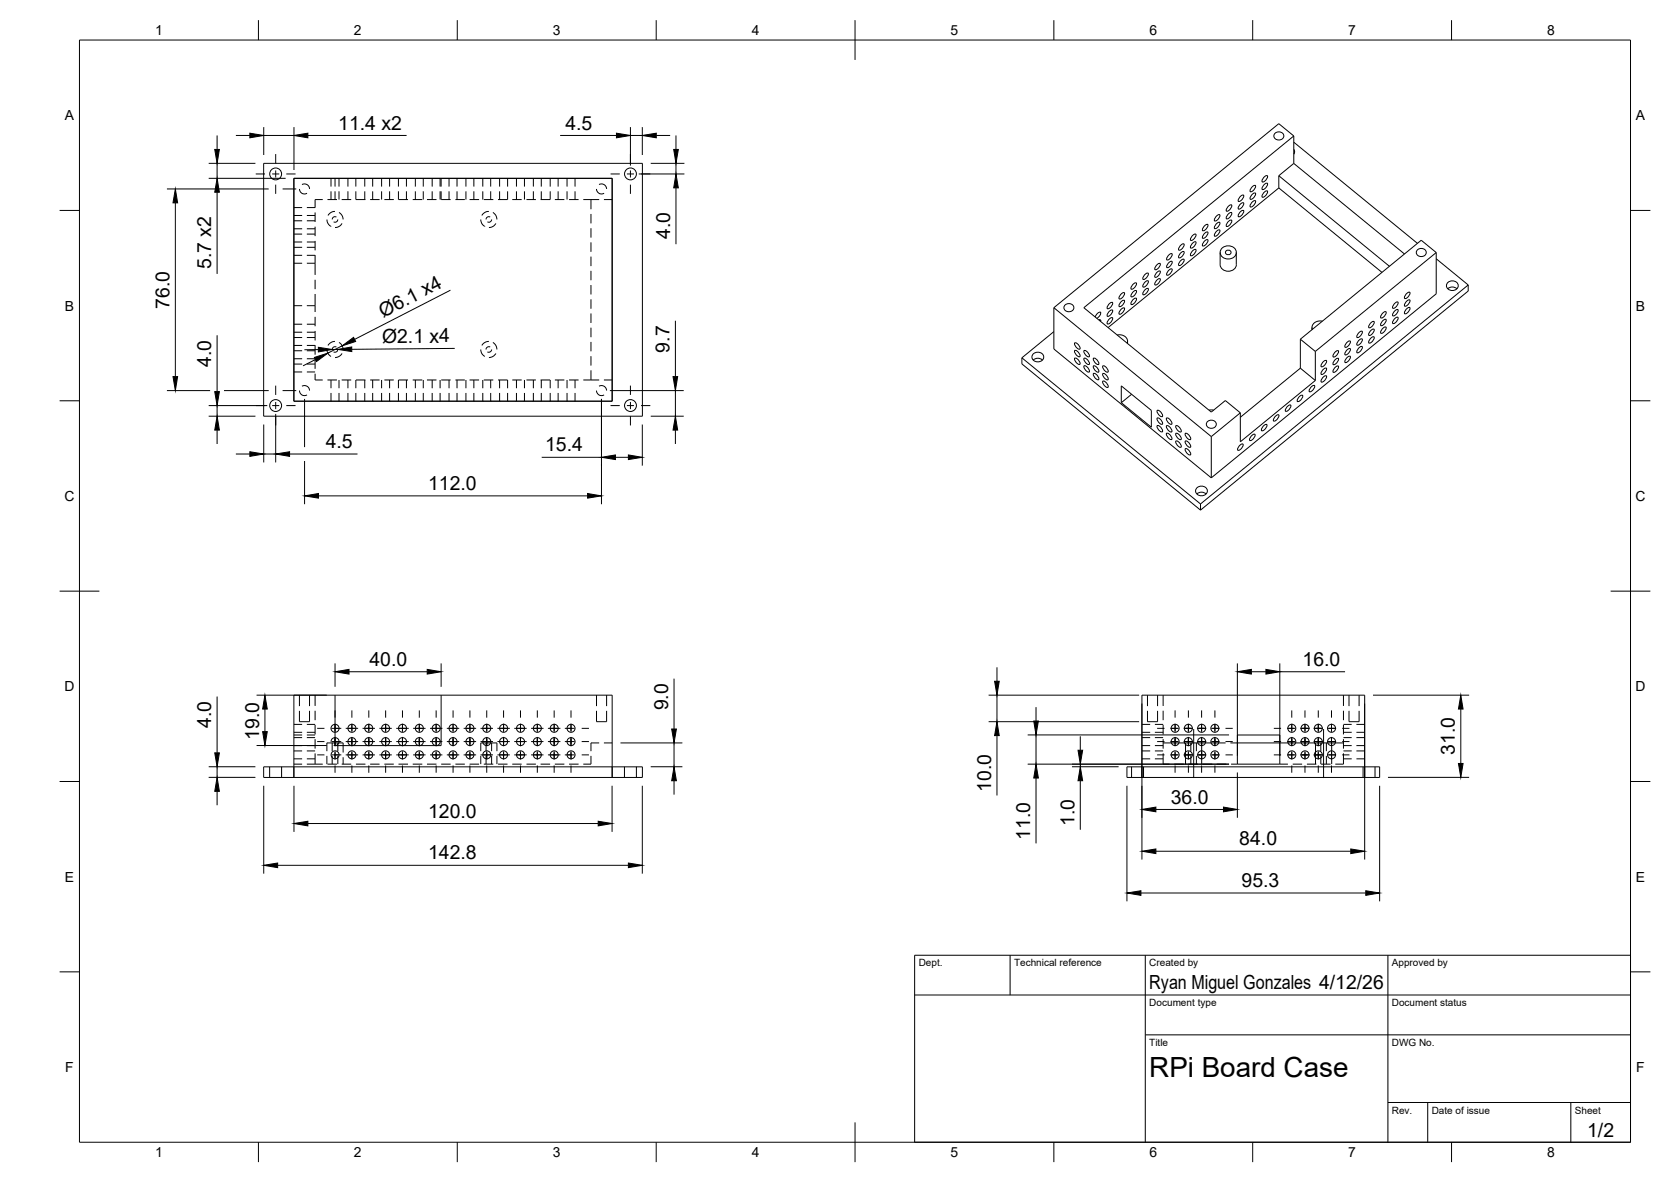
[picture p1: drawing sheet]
<svg xmlns="http://www.w3.org/2000/svg" width="420mm" height="297mm" viewBox="0 0 420 297" stroke-linecap="round" stroke-linejoin="round" font-family="sans-serif">
<!-- layer: Visible -->
<g fill="none" stroke="#000" stroke-width=".25">
<path d="M320.7 33.4a1.15 1.15 0 0 1 1.6-.1 1.15 1.15 0 0 1 .1 1.6 1.15 1.15 0 0 1-1.6 .2 1.15 1.15 0 0 1-.1-1.7zM325.3 34.2l-52.8 43.1 32.1 26.3 3.5-2.9 3.8 3M325.3 34.2v6.9M325.3 34.2l-3.8-3.1-56.5 46.2M325.3 35.7l31.1 25.5M325.3 37.5a1.03 1.03 0 0 1 0 1.3M66.3 41h95.2v63.6h-95.2zM73.9 44.8h80v56h-80zM299.7 59.3l.6-.4h.4a1.42 1.42 0 0 1-1.3 1.5v-.5zM302.8 58.8l.5-.5h.4a1.42 1.42 0 0 1-1.3 1.6v-.5zM302.8 56.9l.5-.5h.4a1.42 1.42 0 0 1-1.3 1.5v-.4zM305.8 54.4l.5-.4h.4a1.42 1.42 0 0 1-1.3 1.5v-.5z"/>
<path d="M305.8 58.3l.5-.5h.4a1.42 1.42 0 0 1-1.3 1.5v-.4zM305.8 56.4l.5-.5h.4a1.42 1.42 0 0 1-1.3 1.5v-.4zM308.7 52l.6-.5h.4a1.42 1.42 0 0 1-1.3 1.5v-.4zM308.7 53.9l.6-.5h.4a1.42 1.42 0 0 1-1.3 1.6v-.5zM308.7 55.8l.6-.5h.4a1.42 1.42 0 0 1-1.3 1.6v-.5zM311.7 53.4l.6-.5h.4a1.42 1.42 0 0 1-1.3 1.5v-.4zM311.7 51.4l.6-.4h.4a1.42 1.42 0 0 1-1.3 1.5v-.4zM311.7 49.5l.6-.4h.4a1.42 1.42 0 0 1-1.3 1.5v-.5zM314.7 47.1l.6-.5h.4a1.42 1.42 0 0 1-1.3 1.5v-.4zM314.7 49l.6-.5h.4a1.42 1.42 0 0 1-1.3 1.6v-.5zM314.7 50.9l.6-.4h.4a1.42 1.42 0 0 1-1.3 1.5v-.5zM317.7 44.6l.6-.4h.4a1.42 1.42 0 0 1-1.3 1.5v-.5z"/>
<path d="M317.7 48.5l.6-.5h.4a1.42 1.42 0 0 1-1.3 1.5v-.4zM317.7 46.5l.6-.4h.4a1.42 1.42 0 0 1-1.3 1.5v-.5zM321.5 44.2l27.9 22.7M321.5 47.2l26 21.3M321.5 47.2l-42.9 35.1M321.5 44.2v3M325.3 41.1l27.8 22.7M325.3 41.1l-3.8 3.1M265 77.3l39.6 32.4M265 77.3v10.4l39.6 32.4M267.9 76.6a1.15 1.15 0 0 1 1.6-.2 1.15 1.15 0 0 1 .2 1.6 1.15 1.15 0 0 1-1.7 .2 1.15 1.15 0 0 1-.1-1.6zM275.4 79.7l.6-1 .7-.2-.1 .7-.8 .8"/>
<path d="M278.8 78.4l.5-.5h.4a1.42 1.42 0 0 1-1.3 1.6v-.5zM278.8 76.5l.5-.5h.4a1.42 1.42 0 0 1-1.3 1.5v-.4zM281.8 76l.5-.5h.4a1.42 1.42 0 0 1-1.3 1.5v-.4zM281.8 77.9l.5-.5h.4a1.42 1.42 0 0 1-1.3 1.5v-.4zM281.8 74l.5-.4h.4a1.42 1.42 0 0 1-1.3 1.5v-.5zM284.8 73.5l.5-.5h.4a1.42 1.42 0 0 1-1.3 1.6v-.5zM284.8 71.6l.5-.5h.4a1.42 1.42 0 0 1-1.3 1.5v-.4zM284.8 75.4l.5-.4h.4a1.42 1.42 0 0 1-1.3 1.5v-.5zM287.8 71l.5-.4h.4a1.42 1.42 0 0 1-1.3 1.5v-.4zM287.8 73l.5-.5h.4a1.42 1.42 0 0 1-1.3 1.5v-.4zM287.8 69.1l.5-.4h.4a1.42 1.42 0 0 1-1.3 1.5v-.5zM290.8 70.5l.5-.4h.4a1.42 1.42 0 0 1-1.3 1.5v-.5z"/>
<path d="M290.8 66.7l.5-.5h.4a1.42 1.42 0 0 1-1.3 1.5v-.4zM290.8 68.6l.5-.5h.4a1.42 1.42 0 0 1-1.3 1.6v-.5zM293.8 66.2l.5-.5h.4a1.42 1.42 0 0 1-1.3 1.5v-.4zM293.8 68.1l.5-.5h.4a1.42 1.42 0 0 1-1.3 1.5v-.4zM293.8 64.2l.5-.4h.4a1.42 1.42 0 0 1-1.3 1.5v-.5zM296.8 61.8l.5-.5h.4a1.42 1.42 0 0 1-1.3 1.5v-.4zM296.8 65.6l.5-.4h.4a1.42 1.42 0 0 1-1.3 1.5v-.5zM296.8 63.7l.5-.5h.4a1.42 1.42 0 0 1-1.3 1.6v-.5zM299.7 63.2l.6-.5h.4a1.42 1.42 0 0 1-1.3 1.5v-.4zM299.7 61.2l.6-.4h.4a1.42 1.42 0 0 1-1.3 1.5v-.4zM302.8 60.7l.5-.4h.4a1.42 1.42 0 0 1-1.3 1.5v-.5zM306.8 63.4v3.1a2.09 2.09 0 0 0 2 1.7 2.09 2.09 0 0 0 2.1-1.7v-3.1"/>
<path d="M307.4 62.3a2.02 2.02 0 0 1 2.2-.4 2.02 2.02 0 0 1 1.2 2 2.13 2.13 0 0 1-2.2 1.2 2.13 2.13 0 0 1-1.8-1.7l.3-.8zM347.6 78.8l.5-.4h.4a1.42 1.42 0 0 1-1.3 1.5v-.5zM350.6 76.4l.5-.5h.4a1.42 1.42 0 0 1-1.3 1.5v-.4zM350.6 78.3l.5-.5h.4a1.42 1.42 0 0 1-1.3 1.5v-.4zM353.6 73.9l.5-.4h.4a1.42 1.42 0 0 1-1.3 1.5v-.5zM353.6 75.8l.5-.4h.4a1.42 1.42 0 0 1-1.3 1.5v-.4zM353.6 77.7l.5-.4h.4a1.42 1.42 0 0 1-1.3 1.5v-.4zM356.5 62.7a1.15 1.15 0 0 1 1.6-.1 1.15 1.15 0 0 1 .2 1.6 1.15 1.15 0 0 1-1.7 .1 1.15 1.15 0 0 1-.1-1.6zM361.1 63.5l-3.7-3.1-30.4 24.8M361.1 63.5v10.3l-56.5 46.3M361.1 63.5l-30.4 24.8M361.1 65l8.1 6.6"/>
<path d="M364 72.6a1.72 1.72 0 0 1 2.3 0M364.1 70.9a1.43 1.43 0 0 1 1.8-.2 1.43 1.43 0 0 1 .6 1.6 1.54 1.54 0 0 1-1.7 .7 1.54 1.54 0 0 1-1.1-1.4zM369.2 71.6v1.5l-67.3 55.1M369.2 71.6l-67.3 55M256.9 89.9v1.5l45 36.8M256.9 89.9l45 36.7M259.8 90.5a1.72 1.72 0 0 1 2.3 0M259.9 88.9a1.43 1.43 0 0 1 1.7-.3 1.43 1.43 0 0 1 .7 1.7 1.54 1.54 0 0 1-1.7 .6 1.54 1.54 0 0 1-1.1-1.4zM265 83.3l-8.1 6.6M270.2 88.1a1.42 1.42 0 0 1 1.3 1.5 1.42 1.42 0 0 1-1.3-1.5zM270.2 90a1.42 1.42 0 0 1 1.3 1.5 1.42 1.42 0 0 1-1.3-1.5zM270.2 86.2a1.42 1.42 0 0 1 1.3 1.5 1.42 1.42 0 0 1-1.3-1.5z"/>
<path d="M272.6 91.9a1.42 1.42 0 0 1 1.3 1.6 1.42 1.42 0 0 1-1.3-1.6zM272.6 88.1a1.42 1.42 0 0 1 1.3 1.5 1.42 1.42 0 0 1-1.3-1.5zM272.6 90a1.42 1.42 0 0 1 1.3 1.6 1.42 1.42 0 0 1-1.3-1.6zM274.9 90a1.42 1.42 0 0 1 1.4 1.6 1.42 1.42 0 0 1-1.4-1.6zM274.9 93.9a1.42 1.42 0 0 1 1.4 1.5 1.42 1.42 0 0 1-1.4-1.5zM274.9 92a1.42 1.42 0 0 1 1.4 1.5 1.42 1.42 0 0 1-1.4-1.5zM276.3 80.4h.4v.4M277.3 92a1.42 1.42 0 0 1 1.3 1.5 1.42 1.42 0 0 1-1.3-1.5zM277.3 95.8a1.42 1.42 0 0 1 1.3 1.5 1.42 1.42 0 0 1-1.3-1.5zM277.3 93.9a1.42 1.42 0 0 1 1.3 1.5 1.42 1.42 0 0 1-1.3-1.5zM278.8 80.3l.5-.4h.4a1.42 1.42 0 0 1-1.3 1.5v-.5zM280.9 84.2a1.87 1.87 0 0 1 2.5 2.1"/>
<path d="M281.9 97l7.6 6.1v4.3l-7.6-6.2zM283.5 85.8v.5M284.5 99.1l-2.6 2.1M326.6 99.8l.5-.4h.4a1.42 1.42 0 0 1-1.3 1.5v-.5zM327 85.2l3.7 3.1M327 92.5l-15.1 12.4M327 92.5l3.7 3.1M327 85.2v7.3M329.6 97.4l.5-.5h.4a1.42 1.42 0 0 1-1.3 1.5v-.4zM329.9 82.3v.6M330.7 95.6l-18.8 15.4v-7.3M330.7 88.3v7.3"/>
<path d="M332.5 80.7a1.87 1.87 0 0 0-2.5 2.1M332.6 91.1l.5-.5h.4a1.42 1.42 0 0 1-1.3 1.5v-.4zM332.6 93l.5-.5h.4a1.42 1.42 0 0 1-1.3 1.6v-.5zM332.6 94.9l.5-.4h.4a1.42 1.42 0 0 1-1.3 1.5v-.5zM335.6 88.6l.5-.4h.4a1.42 1.42 0 0 1-1.3 1.5v-.5zM335.6 92.5l.5-.5h.4a1.42 1.42 0 0 1-1.3 1.5v-.4zM335.6 90.5l.5-.4h.4a1.42 1.42 0 0 1-1.3 1.5v-.4zM338.6 90l.5-.4h.4a1.42 1.42 0 0 1-1.3 1.5v-.5zM338.6 88.1l.5-.5h.4a1.42 1.42 0 0 1-1.3 1.5v-.4zM338.6 86.2l.5-.5h.4a1.42 1.42 0 0 1-1.3 1.5v-.4zM341.6 87.5l.5-.4h.4a1.42 1.42 0 0 1-1.3 1.5v-.4zM341.6 85.6l.5-.4h.4a1.42 1.42 0 0 1-1.3 1.5v-.4z"/>
<path d="M341.6 83.7l.5-.4h.4a1.42 1.42 0 0 1-1.3 1.5v-.5zM344.6 83.2l.5-.5h.4a1.42 1.42 0 0 1-1.3 1.6v-.5zM344.6 85.1l.5-.4h.4a1.42 1.42 0 0 1-1.3 1.5v-.5zM344.6 81.3l.5-.5h.4a1.42 1.42 0 0 1-1.3 1.5v-.4zM347.6 82.7l.5-.5h.4a1.42 1.42 0 0 1-1.3 1.5v-.4zM347.6 80.7l.5-.4h.4a1.42 1.42 0 0 1-1.3 1.5v-.4zM350.6 80.2l.5-.4h.4a1.42 1.42 0 0 1-1.3 1.5v-.5zM291 105.1a1.42 1.42 0 0 1 1.3 1.5 1.42 1.42 0 0 1-1.3-1.5zM291 103.1a1.42 1.42 0 0 1 1.3 1.6 1.42 1.42 0 0 1-1.3-1.6zM291 107a1.42 1.42 0 0 1 1.3 1.5 1.42 1.42 0 0 1-1.3-1.5zM293.3 108.9a1.42 1.42 0 0 1 1.3 1.5 1.42 1.42 0 0 1-1.3-1.5zM293.3 107a1.42 1.42 0 0 1 1.3 1.5 1.42 1.42 0 0 1-1.3-1.5z"/>
<path d="M293.3 105.1a1.42 1.42 0 0 1 1.3 1.5 1.42 1.42 0 0 1-1.3-1.5zM295.7 108.9a1.42 1.42 0 0 1 1.3 1.5 1.42 1.42 0 0 1-1.3-1.5zM295.7 110.8a1.42 1.42 0 0 1 1.3 1.6 1.42 1.42 0 0 1-1.3-1.6zM295.7 107a1.42 1.42 0 0 1 1.3 1.5 1.42 1.42 0 0 1-1.3-1.5zM298 108.9a1.42 1.42 0 0 1 1.3 1.5 1.42 1.42 0 0 1-1.3-1.5zM298 112.8a1.42 1.42 0 0 1 1.3 1.5 1.42 1.42 0 0 1-1.3-1.5zM298 110.8a1.42 1.42 0 0 1 1.3 1.6 1.42 1.42 0 0 1-1.3-1.6zM303.7 105.9a1.15 1.15 0 0 1 1.6-.2 1.15 1.15 0 0 1 .2 1.6 1.15 1.15 0 0 1-1.6 .2 1.15 1.15 0 0 1-.2-1.6zM304 103.1h1.2M304.6 109.7v10.4M311.6 112.1l.6-.5h.3a1.42 1.42 0 0 1-1.3 1.5v-.4zM311.9 103.7l-7.3 6"/>
<path d="M314.6 109.6l.6-.4h.3a1.42 1.42 0 0 1-1.3 1.5v-.5zM317.6 107.2l.5-.5h.4a1.42 1.42 0 0 1-1.3 1.5v-.4zM320.6 104.7l.6-.4h.3a1.42 1.42 0 0 1-1.3 1.5v-.5zM323.6 102.3l.6-.5h.3a1.42 1.42 0 0 1-1.3 1.5v-.4zM300.9 124.1a1.72 1.72 0 0 1 2.4 0M301 122.5a1.43 1.43 0 0 1 1.8-.2 1.43 1.43 0 0 1 .6 1.6 1.54 1.54 0 0 1-1.6 .7 1.54 1.54 0 0 1-1.2-1.4zM301.9 126.6v1.6M84.2 174.7v12.7h26.7v-12.7M66.3 192.7h95.2v2.7h-95.2zM73.9 192.7v-18h80v18M84.2 186.7h2.1v.7M84.3 182a1.01 1.01 0 0 1 1 1 1.01 1.01 0 0 1-1 1"/>
<path d="M84.3 185.4a1.01 1.01 0 0 1 .9 1.3M121.5 186.7h1.8M283.4 192.7h63.5v2.7h-63.5zM287.1 192.7v-18h56v18M294.5 186.7h1.9M297.9 186.7h.2M298.1 186.7h1.6M298.1 186.7v.4M298.1 189v1.4M301.2 186.7h1M302.2 186.7h.9M302.2 186.7v.7"/>
<path d="M302.2 188.7v2M304.5 186.7h1.9M311.1 184.7h10.7v7.3h-10.7zM311.1 186.7h10.7M323.8 186.7h1.9M327.2 186.7h1.9M330.5 186.7h.3M330.8 186.7h1.6M330.8 186.7v.4M330.8 189v1.4M333.9 186.7h.9M334.8 186.7h.9"/>
<path d="M334.8 186.7v.7M334.8 188.7v2"/>
<circle cx="69.3" cy="43.7" r="1.49"/>
<circle cx="158.5" cy="43.7" r="1.49"/>
<circle cx="308.8" cy="63.4" r=".64"/>
<circle cx="69.3" cy="101.9" r="1.49"/>
<circle cx="158.5" cy="101.9" r="1.49"/>
<circle cx="84.3" cy="189.7" r="1.01"/>
<circle cx="88.5" cy="186.4" r="1.01"/>
<circle cx="88.5" cy="183" r="1.01"/>
<circle cx="88.5" cy="189.7" r="1.01"/>
<circle cx="92.7" cy="183" r="1.01"/>
<circle cx="92.7" cy="189.7" r="1.01"/>
<circle cx="92.7" cy="186.4" r="1.01"/>
<circle cx="97" cy="186.4" r="1.01"/>
<circle cx="97" cy="183" r="1.01"/>
<circle cx="97" cy="189.7" r="1.01"/>
<circle cx="101.2" cy="183" r="1.01"/>
<circle cx="101.2" cy="189.7" r="1.01"/>
<circle cx="101.2" cy="186.4" r="1.01"/>
<circle cx="105.4" cy="186.4" r="1.01"/>
<circle cx="105.4" cy="183" r="1.01"/>
<circle cx="105.4" cy="189.7" r="1.01"/>
<circle cx="109.7" cy="183" r="1.01"/>
<circle cx="109.7" cy="186.4" r="1.01"/>
<circle cx="109.7" cy="189.7" r="1.01"/>
<circle cx="113.9" cy="186.4" r="1.01"/>
<circle cx="113.9" cy="183" r="1.01"/>
<circle cx="113.9" cy="189.7" r="1.01"/>
<circle cx="118.2" cy="183" r="1.01"/>
<circle cx="118.2" cy="186.4" r="1.01"/>
<circle cx="118.2" cy="189.7" r="1.01"/>
<circle cx="122.4" cy="189.7" r="1.01"/>
<circle cx="122.4" cy="183" r="1.01"/>
<circle cx="122.4" cy="186.4" r="1.01"/>
<circle cx="126.6" cy="186.4" r="1.01"/>
<circle cx="126.6" cy="189.7" r="1.01"/>
<circle cx="126.6" cy="183" r="1.01"/>
<circle cx="130.9" cy="186.4" r="1.01"/>
<circle cx="130.9" cy="183" r="1.01"/>
<circle cx="130.9" cy="189.7" r="1.01"/>
<circle cx="135.1" cy="186.4" r="1.01"/>
<circle cx="135.1" cy="183" r="1.01"/>
<circle cx="135.1" cy="189.7" r="1.01"/>
<circle cx="139.4" cy="183" r="1.01"/>
<circle cx="139.4" cy="186.4" r="1.01"/>
<circle cx="139.4" cy="189.7" r="1.01"/>
<circle cx="143.6" cy="186.4" r="1.01"/>
<circle cx="143.6" cy="183" r="1.01"/>
<circle cx="143.6" cy="189.7" r="1.01"/>
<circle cx="295.5" cy="186.4" r="1.01"/>
<circle cx="295.5" cy="183" r="1.01"/>
<circle cx="295.5" cy="189.7" r="1.01"/>
<circle cx="298.8" cy="189.7" r="1.01"/>
<circle cx="298.8" cy="183" r="1.01"/>
<circle cx="298.8" cy="186.4" r="1.01"/>
<circle cx="302.1" cy="189.7" r="1.01"/>
<circle cx="302.1" cy="186.4" r="1.01"/>
<circle cx="302.1" cy="183" r="1.01"/>
<circle cx="305.5" cy="189.7" r="1.01"/>
<circle cx="305.5" cy="186.4" r="1.01"/>
<circle cx="305.5" cy="183" r="1.01"/>
<circle cx="324.8" cy="186.4" r="1.01"/>
<circle cx="324.8" cy="189.7" r="1.01"/>
<circle cx="324.8" cy="183" r="1.01"/>
<circle cx="328.1" cy="189.7" r="1.01"/>
<circle cx="328.1" cy="186.4" r="1.01"/>
<circle cx="328.1" cy="183" r="1.01"/>
<circle cx="331.5" cy="186.4" r="1.01"/>
<circle cx="331.5" cy="183" r="1.01"/>
<circle cx="331.5" cy="189.7" r="1.01"/>
<circle cx="334.8" cy="189.7" r="1.01"/>
<circle cx="334.8" cy="183" r="1.01"/>
<circle cx="334.8" cy="186.4" r="1.01"/>
</g>
<!-- layer: Hidden -->
<g fill="none" stroke="#000" stroke-width=".25">
<path d="M73.9 58.8h2.1M73.9 55.5h2.1M73.9 57.5h2.1M73.9 52.2h2.1M73.9 54.2h2.1M75.3 47.5a1.23 1.23 0 0 0 1.9 1.1M75.9 46.4a1.28 1.28 0 0 1 1.9 1.1M77.2 58.8h2M77.2 55.5h2M77.2 57.5h2M77.2 54.2h2M79.2 53.4v2.4"/>
<path d="M79.2 57v2.3M81.2 50.2h-2v2h-2M82.2 55.2l.2 .9 .8 .8M82.3 50.2h2.4M83.2 44.8v2.1M83.2 48.1v2.1M84.2 53.1l-1 .3-.7 .8M84.2 44.8v2.1M84.2 48.1v2.1M84.6 54.6a.7 .7 0 0 0-1.1 .5M84.9 55.1a.69 .69 0 0 1-1 .7M85.2 53.4l.7 .6 .4 1.1"/>
<path d="M85.2 44.8v2.1M85.2 48.1v2.1M85.9 50.2h2.4M86 56.1l-.6 .7-1.2 .4M87.5 44.8v2.1M87.5 48.1v2.1M89.5 44.8v2.1M89.5 48.1v2.1M89.5 50.2h2.4M91.7 44.8v2.1M91.7 48.1v2.1M93.1 50.2h2.3"/>
<path d="M93.7 44.8v2.1M93.7 48.1v2.1M95.9 44.8v2.1M95.9 48.1v2.1M96.6 50.2h2.4M98 44.8v2.1M98 48.1v2.1M100.2 48.1v2.1h2.4M100.2 44.8v2.1M102.2 44.8v2.1M102.2 48.1v2.1M103.8 50.2h2.4"/>
<path d="M104.4 44.8v2.1M104.4 48.1v2.1M106.4 44.8v2.1M106.4 48.1v2.1M107.4 50.2h2.3M108.7 44.8v2.1M108.7 48.1v2.1M110.7 44.8v2.1M110.7 48.1v2.1M110.9 44.8v2.1M110.9 48.1v2.1M110.9 50.2h2.4"/>
<path d="M112.9 44.8v2.1M112.9 48.1v2.1M114.5 50.2h2.4M114.9 44.8v2.1M114.9 48.1v2.1M117.2 44.8v2.1M117.2 48.1v2.1M118.1 50.2h2.4M119.1 44.8v2.1M119.1 48.1v2.1M120.9 55.2l.2 .9 .8 .8M121.4 44.8v2.1"/>
<path d="M121.4 48.1v2.1M121.6 50.2h2.4M122.9 53.1l-1 .3-.7 .8M123.3 54.6a.68 .68 0 0 0-1.1 .5M123.4 44.8v2.1M123.4 48.1v2.1M123.6 55.1v.3a.7 .7 0 0 1-1 .4M123.9 53.4l.7 .6 .3 1.1M124.7 56.1l-.6 .7-1.2 .4M125.6 44.8v2.1M125.6 48.1v2.1M127.6 48.1v2.1h-2.4"/>
<path d="M127.6 44.8v2.1M128.8 50.2h2.4M129.9 44.8v2.1M129.9 48.1v2.1M131.9 44.8v2.1M131.9 48.1v2.1M132.4 50.2h2.3M134.1 44.8v2.1M134.1 48.1v2.1M136.1 44.8v2.1M136.1 48.1v2.1M138.3 48.1v2.1h-2.4"/>
<path d="M138.3 44.8v2.1M139.5 50.2h2.4M140.3 44.8v2.1M140.3 48.1v2.1M142.6 44.8v2.1M142.6 48.1v2.1M143.1 50.2h2.4M144.6 44.8v2.1M144.6 48.1v2.1M146.7 50.2h4M148.6 50.2v2.4M148.6 53.8v2.3"/>
<path d="M148.6 57.3v2.4M150 47.5a1.25 1.25 0 0 0 1.9 1.1M150.6 46.4a1.28 1.28 0 0 1 1.9 1.1M151.8 50.2h2.1M73.9 76.8h2.1M73.9 66.2h2.1M73.9 60.8h2.1M73.9 62.2h2.1M73.9 64.2h2.1M77.2 76.8h2M77.2 66.2h2M77.2 60.8h2"/>
<path d="M77.2 62.2h2M77.2 64.2h2M79.2 60.5v2.4M79.2 64.1v5M79.2 70.3v2.4M79.2 73.9v4.5M79.2 79.6v2.4M148.6 60.9v2.4M148.6 64.5v2.4M148.6 68.1v2.3M148.6 71.6v2.4M148.6 75.2v2.4"/>
<path d="M148.6 78.8v2.4M73.9 88.1h2.1M73.9 90.2h2.1M73.9 84.8h2.1M73.9 86.8h2.1M73.9 91.5h2.1M73.9 93.5h2.1M73.9 81.5h2.1M73.9 83.5h2.1M75.3 98.2a1.23 1.23 0 0 0 1.9 1M75.9 97.1a1.28 1.28 0 0 1 1.9 1.1M77.2 88.1h2"/>
<path d="M77.2 90.2h2M77.2 84.8h2M77.2 86.8h2M77.2 91.5h2M77.2 93.5h2M77.2 81.5h2M77.2 83.5h2M79.2 83.2v2.4M79.2 86.7v2.4M79.2 90.3v2.4M79.2 93.9v1.6h2M82.2 87.8l.2 1 .8 .8"/>
<path d="M82.3 95.5h2.4M83.2 95.5v2.1M83.2 98.7v2.1M84.2 85.8l-1 .3-.7 .7M84.6 87.2l-.8 .1-.3 .5M84.9 87.8v.1a.69 .69 0 0 1-1 .5M85.2 86.1l.7 .6 .4 1.1M85.2 95.5v2.1M85.2 98.7v2.1M85.9 95.5h2.4M86 88.8l-.6 .7-1.2 .4M87.5 95.5v2.1"/>
<path d="M87.5 98.7v2.1M89.5 95.5v2.1M89.5 98.7v2.1M89.5 95.5h2.4M91.7 95.5v2.1M91.7 98.7v2.1M93.1 95.5h2.3M93.7 95.5v2.1M93.7 98.7v2.1M95.9 95.5v2.1M95.9 98.7v2.1M96.6 95.5h2.4"/>
<path d="M98 95.5v2.1M98 98.7v2.1M100.2 98.7v2.1M102.2 95.5v2.1M102.2 98.7v2.1M102.6 95.5h-2.4v2.1M103.8 95.5h2.4M104.4 95.5v2.1M104.4 98.7v2.1M106.4 95.5v2.1M106.4 98.7v2.1M107.4 95.5h2.3"/>
<path d="M108.7 95.5v2.1M108.7 98.7v2.1M110.7 95.5v2.1M110.7 98.7v2.1M110.9 95.5h2.4M112.9 95.5v2.1M112.9 98.7v2.1M114.5 95.5h2.4M114.9 95.5v2.1M114.9 98.7v2.1M117.2 95.5v2.1M117.2 98.7v2.1"/>
<path d="M118.1 95.5h2.4M119.1 95.5v2.1M119.1 98.7v2.1M120.9 87.8l.2 1 .8 .8M121.4 95.5v2.1M121.4 98.7v2.1M121.6 95.5h2.4M122.9 85.8l-1 .3-.7 .7M123.3 87.2l-.4-.1a.69 .69 0 0 0-.7 .7M123.4 95.5v2.1M123.4 98.7v2.1M123.6 87.8l-.1 .3a.68 .68 0 0 1-.9 .3"/>
<path d="M123.9 86.1l.7 .6 .3 1.1M124.7 88.8l-.6 .7-1.2 .4M125.2 95.5h2.4v2.1M125.6 95.5v2.1M125.6 98.7v2.1M127.6 98.7v2.1M128.8 95.5h2.4M129.9 95.5v2.1M129.9 98.7v2.1M131.9 95.5v2.1M131.9 98.7v2.1M132.4 95.5h2.3"/>
<path d="M134.1 95.5v2.1M134.1 98.7v2.1M135.9 95.5h2.4v2.1M136.1 95.5v2.1M136.1 98.7v2.1M138.3 98.7v2.1M139.5 95.5h2.4M140.3 95.5v2.1M140.3 98.7v2.1M142.6 95.5v2.1M142.6 98.7v2.1M143.1 95.5h2.4"/>
<path d="M144.6 95.5v2.1M144.6 98.7v2.1M146.7 95.5h4M148.6 82.3v2.4M148.6 85.9v2.4M148.6 89.5v2.4M148.6 93.1v2.4M150 98.2a1.25 1.25 0 0 0 1.9 1M150.6 97.1a1.28 1.28 0 0 1 1.9 1.1M151.8 95.5h2.1M75.3 178.6v2.8h2.5v-2.8M75.3 174.7v2.7"/>
<path d="M77.8 174.7v2.7M79.2 174.7v2.7M79.2 178.6v2.4M150 178.6v2.8h2.5v-2.8M150 174.7v2.7M152.5 174.7v2.7M288.5 178.6v2.8h2.6v-2.8M288.5 174.7v2.7M291.1 174.7v2.7M292.5 174.7v2.7M292.5 178.6v2.4M337.8 174.7v2.7"/>
<path d="M337.8 178.6v2.4M339.2 178.6v2.8h2.5v-2.8M339.2 174.7v2.7M341.7 174.7v2.7M67.8 192.7v2.7M70.8 192.7v2.7M73.9 192h2.1M73.9 184.7h2.1M73.9 192.7v2.7M73.9 182h2.1M73.9 184h2.1M73.9 188.7h2.1"/>
<path d="M73.9 190.7h2.1M73.9 185.4h2.1M73.9 187.4h2.1M77.2 192h4M77.2 184.7h2M77.2 182h2M77.2 184h2M77.2 188.7h2M77.2 190.7h2M77.2 185.4h2M77.2 187.4h2M79.2 182.2v2.4"/>
<path d="M79.2 185.7v2.4M79.2 189.3v2.7M82.2 190v2M82.3 192h2.4M83.5 186.7v2.1M83.5 190v2M84.2 182a1 1 0 0 0-1 1 1 1 0 0 0 1 1M84.2 185.4a1.01 1.01 0 0 0-1 1M84.2 186.7h-2v2.1M84.9 186.7v2.1M84.9 190v2M85.2 186.7a.98 .98 0 0 1-1.3 .6"/>
<path d="M85.9 192h2.4M86.3 187.4v1.7M86.3 190.3v1.7M89.5 192h2.4M93.1 192h2.3M96.6 192h2.4M100.2 192h2.4M103.8 192h2.4M107.4 192h2.3M110.9 192h2.4M114.5 192h2.4M118.1 192h2.4"/>
<path d="M120.9 190v2M121.5 186.7h-.6v2.1M121.6 192h2.4M122.2 186.7v2.1M122.2 190v2M123.3 186.7h1.6v2.1M123.6 186.7v2.1M123.6 190v2M124.9 190v2M125.2 192h2.4M128.8 192h2.4M132.4 192h2.3"/>
<path d="M135.9 192h2.4M139.5 192h2.4M143.1 192h2.4M148.6 190v2h-1.9M150.7 186.7h-2.1v2.1M151.8 186.7h2.1M153.9 192.7v2.7M157 192.7v2.7M160 192.7v2.7M284.5 192.7v2.7M287.1 182h2.1M287.1 184h2.1"/>
<path d="M287.1 188.7h2.1M287.1 190.7h2.1M287.1 185.4h2.1M287.1 187.4h2.1M287.1 192.7v2.7M287.5 192.7v2.7M290.4 182h2.1M290.4 184h2.1M290.4 188.7h2.1M290.4 190.7h2.1M290.4 185.4h2.1M290.4 187.4h2.1"/>
<path d="M292.5 189.3v2.7h1.5M292.5 186.7h2M292.5 182.2v2.4M292.5 185.7v2.4M295.3 192h2.3M296.4 186.7h1.5M298.1 187.1v1.9M298.1 190.4v1.6M298.8 192h2.4M299.4 186.7v2.1M299.4 190v2M299.7 186.7h1.5"/>
<path d="M300.8 186.7v2.1M300.8 190v2M302.2 187.4v1.3M302.2 190.7v1.3M302.4 192h2.4M303.1 186.7h1.4M306 192h2.3M306.4 186.7h1.8M309.4 186.7h1.7M309.5 192h1.6M321.8 192h2M321.8 186.7h2"/>
<path d="M325 192h2.4M325.7 186.7h1.5M328.6 192h2.4M329.1 186.7h1.4M330.8 187.1v1.9M330.8 190.4v1.6M332.1 186.7v2.1M332.1 190v2M332.2 192h2.4M332.4 186.7h1.5M333.5 186.7v2.1M333.5 190v2"/>
<path d="M334.8 187.4v1.3M334.8 190.7v1.3M335.7 186.7h2.1M337.8 189.3v2.7h-2.1M337.8 182h2.1M337.8 184h2.1M337.8 188.7h2.1M337.8 190.7h2.1M337.8 185.4h2.1M337.8 187.4h2.1M337.8 182.2v2.4M337.8 185.7v2.4"/>
<path d="M341.1 182h2M341.1 184h2M341.1 188.7h2M341.1 190.7h2M341.1 185.4h2M341.1 187.4h2M342.7 192.7v2.7M343.1 192.7v2.7M345.7 192.7v2.7"/>
</g>
<!-- layer: BORDER -->
<g fill="none" stroke="#000" stroke-width=".25">
<path d="M20 10.1h390v276.9h-390zM65 5.1v5M115 5.1v5M165 5.1v5M215 5.1v10M265 5.1v5M315 5.1v5M365 5.1v5M15 52.9h5M410 52.9h5M15 100.7h5M410 100.7h5"/>
<path d="M15 148.6h10M405 148.6h10M15 196.4h5M410 196.4h5M15 244.2h5M410 244.2h5M65 287v5M115 287v5M165 287v5M215 282.1v9.9M265 287v5M315 287v5"/>
<path d="M365 287v5"/>
</g>
<!-- layer: TITLEBLOCK -->
<path d="M230 240.1h180v46.9h-180zM230 250h180M254 240.1v9.9M288 240.1v46.9M349 240.1v46.9M288 260.1h122M349 277.1h61M359 277.1v9.9M395 277.1v9.9" fill="none" stroke="#000" stroke-width=".25"/>
<!-- layer: Smart Centers -->
<g fill="none" stroke="#000" stroke-width=".25">
<path d="M69.3 38.7v2.3M158.5 38.7v2.3M64.3 43.7h2.3M68.4 43.7h1.8M69.3 42.8v1.8M69.3 46.4v2.3M72 43.7h2.3M153.5 43.7h2.3M157.6 43.7h1.8M158.5 42.8v1.8M158.5 46.4v2.3M161.2 43.7h2.3"/>
<path d="M69.3 96.9v2.3M158.5 96.9v2.3M64.3 101.9h2.3M68.4 101.9h1.8M69.3 101v1.8M69.3 104.6v2.3M72 101.9h2.3M153.5 101.9h2.3M157.6 101.9h1.8M158.5 101v1.8M158.5 104.6v2.3M161.2 101.9h2.3"/>
<path d="M84.2 178.5v1.8M88.5 178.5v1.8M92.7 178.5v1.8M97 178.5v1.8M101.2 178.5v1.8M105.4 178.5v1.8M109.7 178.5v1.8M113.9 178.5v1.8M118.2 178.5v1.8M122.4 178.5v1.8M126.6 178.5v1.8M130.9 178.5v1.8"/>
<path d="M135.1 178.5v1.8M139.3 178.5v1.8M143.6 178.5v1.8M295.5 178.5v1.8M298.8 178.5v1.8M302.1 178.5v1.8M305.5 178.5v1.8M324.8 178.5v1.8M328.1 178.5v1.8M331.5 178.5v1.8M334.8 178.5v1.8M79.8 186.4h1.8"/>
<path d="M79.8 183h1.8M79.8 189.7h1.8M83.4 186.4h2.4M83.4 183h2.4M83.4 189.7h2.4M84.2 181.9v2M84.2 185.2v2.3M84.2 188.8v2.1M84.2 192.4v1.8M86.9 186.4h3.1M86.9 183h3.1M86.9 189.7h3.1"/>
<path d="M88.5 181.9v2M88.5 185.2v2.3M88.5 188.8v2.1M88.5 192.4v1.8M91.2 186.4h3.1M91.2 183h3.1M91.2 189.7h3.1M92.7 181.9v2M92.7 185.2v2.3M92.7 188.8v2.1M92.7 192.4v1.8M95.4 186.4h3.1"/>
<path d="M95.4 183h3.1M95.4 189.7h3.1M97 181.9v2M97 185.2v2.3M97 188.8v2.1M97 192.4v1.8M99.6 186.4h3.2M99.6 183h3.2M99.6 189.7h3.2M101.2 181.9v2M101.2 185.2v2.3M101.2 188.8v2.1"/>
<path d="M101.2 192.4v1.8M103.9 186.4h3.1M103.9 183h3.1M103.9 189.7h3.1M105.4 181.9v2M105.4 185.2v2.3M105.4 188.8v2.1M105.4 192.4v1.8M108.1 186.4h3.1M108.1 183h3.1M108.1 189.7h3.1M109.7 181.9v2"/>
<path d="M109.7 185.2v2.3M109.7 188.8v2.1M109.7 192.4v1.8M112.4 186.4h3.1M112.4 183h3.1M112.4 189.7h3.1M113.9 181.9v2M113.9 185.2v2.3M113.9 188.8v2.1M113.9 192.4v1.8M116.6 186.4h3.1M116.6 183h3.1"/>
<path d="M116.6 189.7h3.1M118.2 181.9v2M118.2 185.2v2.3M118.2 188.8v2.1M118.2 192.4v1.8M120.8 186.4h3.2M120.8 183h3.2M120.8 189.7h3.2M122.4 181.9v2M122.4 185.2v2.3M122.4 188.8v2.1M122.4 192.4v1.8"/>
<path d="M125.1 186.4h3.1M125.1 183h3.1M125.1 189.7h3.1M126.6 181.9v2M126.6 185.2v2.3M126.6 188.8v2.1M126.6 192.4v1.8M129.3 186.4h3.1M129.3 183h3.1M129.3 189.7h3.1M130.9 181.9v2M130.9 185.2v2.3"/>
<path d="M130.9 188.8v2.1M130.9 192.4v1.8M133.5 186.4h3.2M133.5 183h3.2M133.5 189.7h3.2M135.1 181.9v2M135.1 185.2v2.3M135.1 188.8v2.1M135.1 192.4v1.8M137.8 186.4h3.1M137.8 183h3.1M137.8 189.7h3.1"/>
<path d="M139.3 181.9v2M139.3 185.2v2.3M139.3 188.8v2.1M139.3 192.4v1.8M142 186.4h2.5M142 183h2.5M142 189.7h2.5M143.6 181.9v2M143.6 185.2v2.3M143.6 188.8v2.1M143.6 192.4v1.8M146.3 186.4h1.8"/>
<path d="M146.3 183h1.8M146.3 189.7h1.8M291 186.4h1.8M291 183h1.8M291 189.7h1.8M294.3 186.4h2.1M294.3 183h2.1M294.3 189.7h2.1M295.5 181.9v2M295.5 185.2v2.3M295.5 188.8v2.1M295.5 192.4v1.8"/>
<path d="M297.6 186.4h2.4M297.6 183h2.4M297.6 189.7h2.4M298.8 181.9v2M298.8 185.2v2.3M298.8 188.8v2.1M298.8 192.4v1.8M300.1 183.2v12.3M301 186.4h2.3M301 183h2.3M301 189.7h2.3M302.1 181.9v2"/>
<path d="M302.1 185.2v2.3M302.1 188.8v2.1M302.1 192.4v1.8M304.6 186.4h2M304.6 183h2M304.6 189.7h2M305.5 181.9v2M305.5 185.2v2.3M305.5 188.8v2.1M305.5 192.4v1.8M308.1 186.4h1.9M308.1 183h1.9"/>
<path d="M308.1 189.7h1.9M320.3 186.4h1.8M320.3 183h1.8M320.3 189.7h1.8M323.6 186.4h2.1M323.6 183h2.1M323.6 189.7h2.1M324.8 181.9v2M324.8 185.2v2.3M324.8 188.8v2.1M324.8 192.4v1.8M327 186.4h2.3"/>
<path d="M327 183h2.3M327 189.7h2.3M328.1 181.9v2M328.1 185.2v2.3M328.1 188.8v2.1M328.1 192.4v1.8M330.3 186.4h2.3M330.3 183h2.3M330.3 189.7h2.3M331.5 181.9v2M331.5 185.2v2.3M331.5 188.8v2.1"/>
<path d="M331.5 192.4v1.8M332.8 183.2v12.3M333.9 186.4h2.1M333.9 183h2.1M333.9 189.7h2.1M334.8 181.9v2M334.8 185.2v2.3M334.8 188.8v2.1M334.8 192.4v1.8M337.5 186.4h1.8M337.5 183h1.8M337.5 189.7h1.8"/>
</g>
<!-- layer: FD_Dimensions -->
<g fill="none" stroke="#000" stroke-width=".25">
<path d="M54.6 34v3.6M59.3 34h3.5M66.3 31.9v7.1M66.3 34h7.6M73.9 31.9v10.8M77.4 34h24.8M140.8 34h14.2M158.5 34h3M158.5 31.9v9.7M161.5 31.9v7.1M165 34h3.5M170 34v3.6"/>
<path d="M42 47.5h25.6M44.1 51v43.6M52.5 44.8h19.3M52.5 41h11.7M54.6 41v3.8M54.6 48.3v20.5M71.1 47.5h3.4M160.6 43.7h11.5M163.6 41h8.5M170 41v2.7M170 47.2v14.2M113.3 72.9l-24.1 12.4"/>
<path d="M42 98.2h10.8M54.6 84.3v14.1M56.3 98.2h11.3M71.1 98.2h3.4M79.3 90.3l-3.1 1.6M80.1 87.8l-3.6 .1M84.9 87.8h-1.4M86.1 86.9l-3.7 1.8M114.3 87.6l-25.8 .2M153.4 98.2h18.5M169.8 80.6v14M169.8 98.2v6.4"/>
<path d="M52.5 101.9h14.7M52.5 104.6h11.7M54.6 101.9v2.7M54.6 108.1v3.5M59.3 114.1h3.5M66.3 106.7v9.5M66.3 114.1h3M69.3 104v12.2M72.8 114.1h17.1M76.6 100.3v12.1M76.6 115.9v10.8M136.2 114.9h15"/>
<path d="M151.2 100.3v26.4M154.7 114.9h3.3M161.5 106.7v10.3M163.6 104.6h8.3M169.8 108.1v3.5M80.1 124.6h67.6M54.6 175v14.2M64.5 174.7h17.6M66.6 178.2v5.7M84.2 166.7v5.9M87.8 168.8h19.6M110.9 166.7v5.9"/>
<path d="M169.5 170.5v12.7M248.6 174.7h37.8M250.7 167.7v3.5M250.7 174.7v6.7M260.5 177.7v3.5M287.1 176.8v39.2M311.1 166.7v23.2M314.6 168.8h3.7M321.8 168.8h16.4M321.8 166.7v23.2M343.1 176.8v39.2M345.2 174.7h24.2"/>
<path d="M367.3 178.2v13.7M52.5 192.7h11.7M52.5 195.4h11.7M54.6 192.7v2.7M54.6 198.9v3.5M64.5 187.4h17.6M66.3 197.5v22M73.9 197.5v11.5M153.9 197.5v11.5M156 186.7h15.6M161.5 197.5v22M163.6 192.7h8"/>
<path d="M169.5 186.7v6M169.5 196.2v3.5M248.6 181.4h37.8M250.7 184.9v15M258.4 192h50.6M258.4 184.7h50.6M260.5 184.7v7.3M260.5 195.5v16.4M269.5 192.7h11.8M271.6 185v3.5M271.6 192v.7M271.6 196.2v12.3"/>
<path d="M283.4 197.5v29M311.1 194.1v11.4M346.9 197.5v29M349 195.4h20.4M69.8 217.5h88.2M77.4 207h73M290.6 213.9h49M290.6 203.4h17M286.9 224.4h56.5"/>
</g>
<g fill="#000" stroke="#000" stroke-width=".25">
<path d="M54 37.6h1.2l-.6 3.4zM62.8 33.5l3.5 .5-3.5 .6zM73.9 34l3.5-.5v1.1zM155 33.5l3.5 .5-3.5 .6zM161.5 34l3.5-.5v1.1zM169.4 37.6h1.2l-.6 3.4zM44.1 47.5l.6 3.5h-1.2zM54.6 44.8l.6 3.5h-1.2zM170 43.7l.6 3.5h-1.2zM43.5 94.6h1.2l-.6 3.6zM54 98.4h1.2l-.6 3.5zM79.1 89.8l3.3-1.1-2.8 2.2z"/>
<path d="M80.1 87.3l3.4 .5-3.4 .6zM84.9 87.8l3.5-.6 .1 1.2zM86.1 86.9l2.8-2.1 .5 1zM169.2 94.6h1.2l-.6 3.6zM54.6 104.6l.6 3.5h-1.2zM62.8 113.5l3.5 .6-3.5 .6zM69.3 114.1l3.5-.6v1.2zM151.2 114.9l3.5-.6v1.2zM158 114.3l3.5 .6-3.5 .6zM169.8 104.6l.6 3.5h-1.2zM76.6 124.6l3.5-.6v1.2zM147.7 124l3.5 .6-3.5 .6z"/>
<path d="M66.6 174.7l.6 3.5h-1.2zM84.2 168.8l3.6-.6v1.2zM107.4 168.2l3.5 .6-3.5 .6zM250.1 171.2h1.1l-.5 3.5zM311.1 168.8l3.5-.6v1.2zM318.3 168.2l3.5 .6-3.5 .6zM367.3 174.7l.6 3.5h-1.2zM54.6 195.4l.6 3.5h-1.2zM54 189.2h1.2l-.6 3.5zM66 183.9h1.2l-.6 3.5zM169.5 192.7l.6 3.5h-1.2zM168.9 183.2h1.2l-.6 3.5z"/>
<path d="M250.7 181.4l.5 3.5h-1.1zM259.9 181.2h1.2l-.6 3.5zM260.5 192l.6 3.5h-1.2zM271.1 188.5h1.1l-.6 3.5zM271.6 192.7l.6 3.5h-1.1zM366.7 191.9h1.2l-.6 3.5zM66.3 217.5l3.5-.6v1.1zM73.9 207l3.5-.6v1.1zM150.4 206.4l3.5 .6-3.5 .5zM158 216.9l3.5 .6-3.5 .5zM287.1 213.9l3.5-.6v1.2zM287.1 203.4l3.5-.6v1.2z"/>
<path d="M307.6 202.8l3.5 .6-3.5 .6zM339.6 213.3l3.5 .6-3.5 .6zM283.4 224.4l3.5-.6v1.2zM343.4 223.8l3.5 .6-3.5 .6z"/>
</g>
<text font-size="7" x="289" y="270.6">RPi Board Case</text>
<g font-size="4.9">
<text x="85" y="32.6">11.4 x2</text>
<text x="142.2" y="32.6">4.5</text>
<text x="168.5" y="60" transform="rotate(-90 168.5 60)">4.0</text>
<text x="53.1" y="67.6" transform="rotate(-90 53.1 67.6)">5.7 x2</text>
<text x="42.6" y="77.6" transform="rotate(-90 42.6 77.6)">76.0</text>
<text x="96.3" y="79.9" transform="rotate(-27 96.3 79.9)">Ø6.1 x4</text>
<text x="96.1" y="86.2">Ø2.1 x4</text>
<text x="168.4" y="88.6" transform="rotate(-90 168.4 88.6)">9.7</text>
<text x="53.1" y="92.2" transform="rotate(-90 53.1 92.2)">4.0</text>
<text x="81.9" y="112.7">4.5</text>
<text x="137.1" y="113.5">15.4</text>
<text x="107.7" y="123.2">112.0</text>
<text x="92.9" y="167.4">40.0</text>
<text x="327.5" y="167.4">16.0</text>
<text x="168" y="178.5" transform="rotate(-90 168 178.5)">9.0</text>
<text x="53.1" y="183" transform="rotate(-90 53.1 183)">4.0</text>
<text x="65.2" y="185.9" transform="rotate(-90 65.2 185.9)">19.0</text>
<text x="365.8" y="189.8" transform="rotate(-90 365.8 189.8)">31.0</text>
<text x="249.2" y="199" transform="rotate(-90 249.2 199)">10.0</text>
<text x="294.4" y="202">36.0</text>
<text x="107.7" y="205.5">120.0</text>
<text x="270.2" y="207.7" transform="rotate(-90 270.2 207.7)">1.0</text>
<text x="107.6" y="216">142.8</text>
<text x="259" y="211.1" transform="rotate(-90 259 211.1)">11.0</text>
<text x="311.6" y="212.5">84.0</text>
<text x="312.2" y="223">95.3</text>
<text x="289" y="248.5">Ryan Miguel Gonzales 4/12/26</text>
<text x="399.1" y="285.7">1/2</text>
</g>
<g font-size="3.5">
<text x="39" y="8.8">1</text>
<text x="89" y="8.8">2</text>
<text x="139" y="8.8">3</text>
<text x="189" y="8.8">4</text>
<text x="239" y="8.8">5</text>
<text x="289" y="8.8">6</text>
<text x="339" y="8.8">7</text>
<text x="389" y="8.8">8</text>
<text x="16.3" y="30.2">A</text>
<text x="411.3" y="30.2">A</text>
<text x="16.3" y="78">B</text>
<text x="411.3" y="78">B</text>
<text x="16.2" y="125.9">C</text>
<text x="411.2" y="125.9">C</text>
<text x="16.2" y="173.7">D</text>
<text x="411.2" y="173.7">D</text>
<text x="16.3" y="221.6">E</text>
<text x="411.3" y="221.6">E</text>
<text x="16.4" y="269.4">F</text>
<text x="411.4" y="269.4">F</text>
<text x="39" y="290.8">1</text>
<text x="89" y="290.8">2</text>
<text x="139" y="290.8">3</text>
<text x="189" y="290.8">4</text>
<text x="239" y="290.8">5</text>
<text x="289" y="290.8">6</text>
<text x="339" y="290.8">7</text>
<text x="389" y="290.8">8</text>
</g>
<g font-size="2.5">
<text x="231" y="242.9">Dept.</text>
<text x="255" y="242.9">Technical reference</text>
<text x="289" y="242.9">Created by</text>
<text x="350" y="242.9">Approved by</text>
<text x="289" y="252.8">Document type</text>
<text x="350" y="252.8">Document status</text>
<text x="289" y="262.9">Title</text>
<text x="350" y="262.9">DWG No.</text>
<text x="350" y="279.9">Rev.</text>
<text x="360" y="279.9">Date of issue</text>
<text x="396" y="279.9">Sheet</text>
</g>
</svg>
